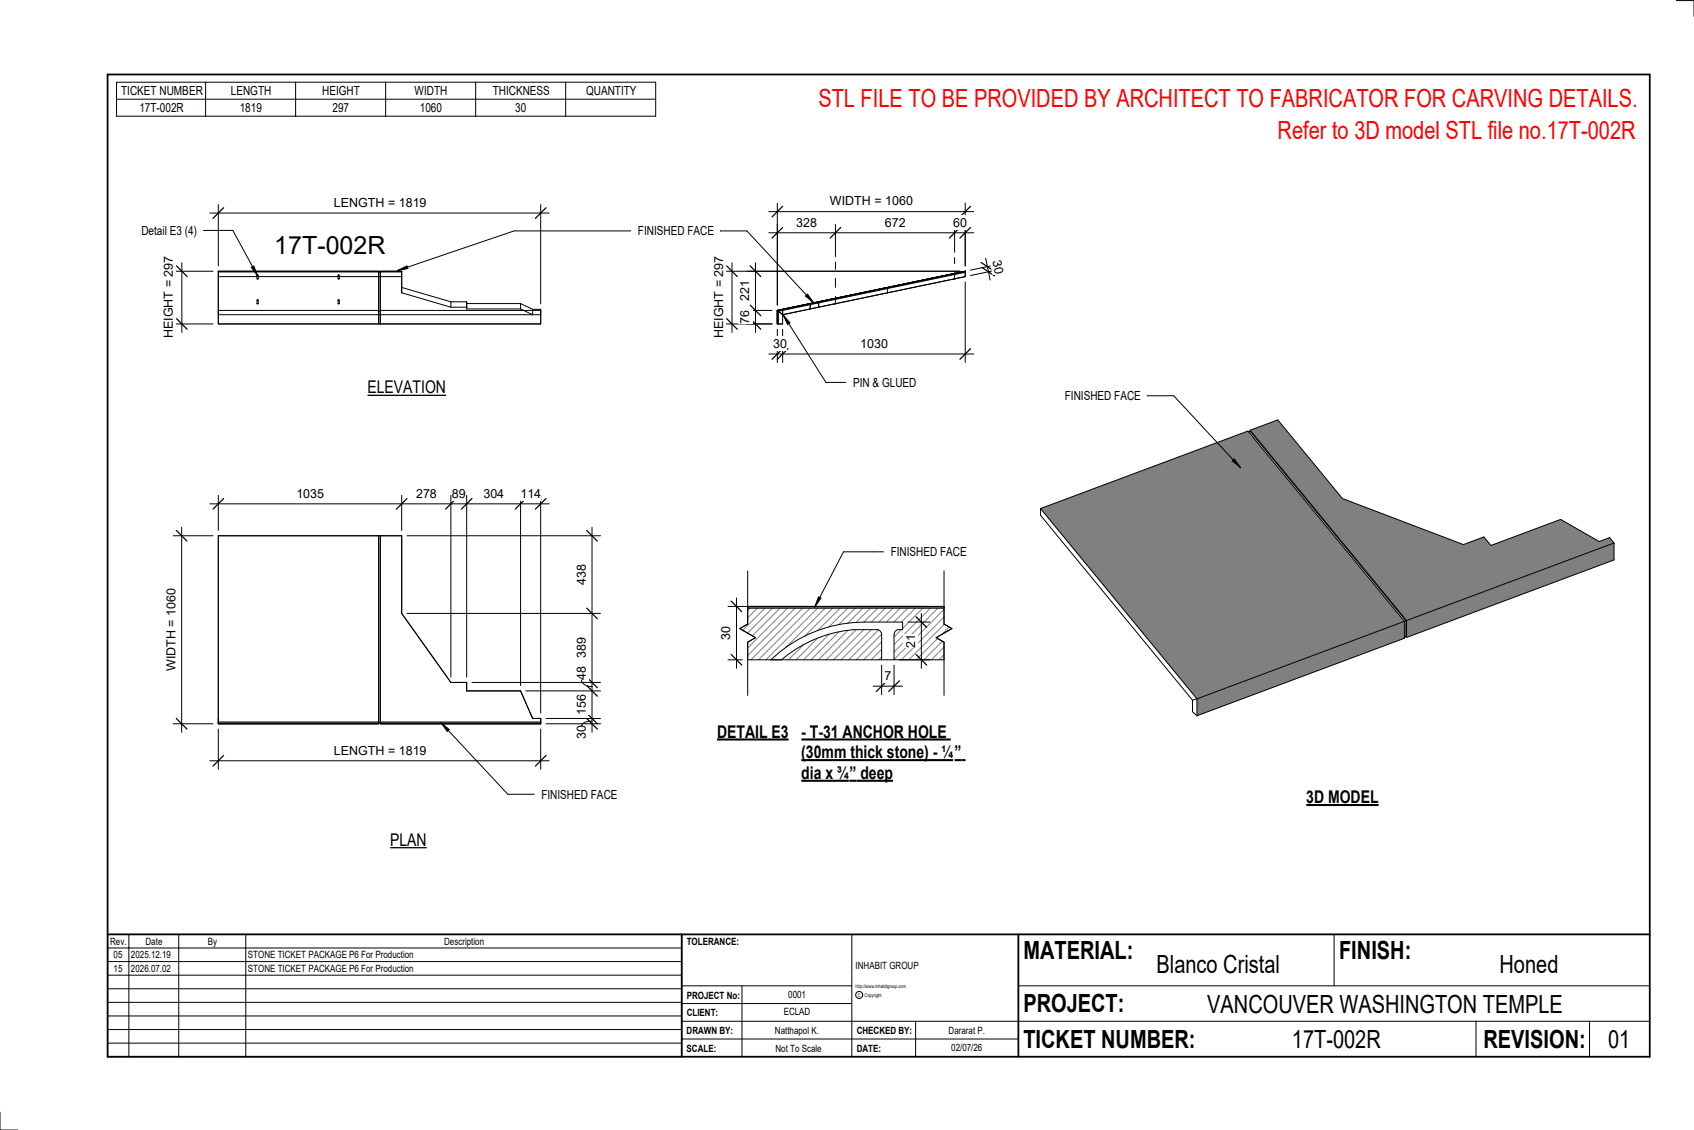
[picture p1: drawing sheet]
<svg xmlns="http://www.w3.org/2000/svg" width="914mm" height="610mm" viewBox="0 0 914 610" stroke-linecap="round" stroke-linejoin="round" font-family="sans-serif">
<path d="M420 167l101-21v1l-101 21v7z" fill="#7c7c7c"/>
<g fill="none" stroke="#000" stroke-width=".54">
<path d="M515 139v3M451 141v4M451 150v5M451 160v4M479 156v2M515 147v3M516 150h-1M521 147l-101 21v7M420 167l101-21v3l-99 21zM422 167v8h-2v-8M437 164v3M442 163v3"/>
<path d="M451 164h.1"/>
</g>
<path d="M118 146l99 1z" fill="#7c7c7c"/>
<g fill="none" stroke="#000" stroke-width=".54">
<path d="M118 149h99M118 147h99M139 148v2M139 150h.1M139 148h.1M182 148v2M183 150h.1M182 148h1zM183 148v2M204 147v28M205 147v28M217 155l26 8"/>
<path d="M118 170h174M118 167h86M139 162v2M139 164h.1M139 162h.1M182 162v2M182 164h1zM182 162h1zM183 162v2M204 168h1M205 167h87M243 166l-26-8v-12h-99v29h174v-8h-4"/>
<path d="M243 163h9v4h29M243 166h9M243 163v3M252 164h29M281 164l7 3M281 167l7 3v-3M281 164v3"/>
</g>
<g fill="#7c7c7c">
<path d="M205 390h87h-87z"/>
<path d="M118 390h86h-86z"/>
</g>
<path d="M204 289v101h-86v-101h99v42l26 37h9v5h29l7 15h4v2h-87v-101M118 390h86M204 390h1M205 390h87" fill="none" stroke="#000" stroke-width=".54"/>
<g fill="#808080">
<path d="M562 274l84 103 112-42-84-102zM675 232l84 103 112-42-2-3-6 2-21-12-37 14-4-4-11 4-65-25-35-42z"/>
<path d="M646 377v9l112-42v-9zM759 335v9l112-42v-9z"/>
</g>
<g fill="none" stroke="#000" stroke-width=".54">
<path d="M675 232l15-5 35 42 65 25 11-4 4 4 37-14 21 12 6-2 2 3M675 232l84 103M675 233l84 102M675 233h-1M675 232v1M562 274l84 103M562 274v4l82 100M562 274l112-41 84 102v9l-112 42M871 293v9l-112 42M871 293l-112 42M759 335l-113 42M759 335v9"/>
<path d="M759 344h.1M759 344h-1M644 378v6l2 2M646 377l-2 1M646 377v9"/>
</g>
<path d="M404 328v9l-5 2 9 5-4 2v10h12a73 73 0 0 1 51-20h20v4h-2l-2 2v14h27v-10l-5-2 9-5-4-2v-9zM422 356h54v-14l-1-2a67 67 0 0 0-33 4 69 69 0 0 0-20 12z" fill="#fff"/>
<path d="M404 327h106v1h-106z" fill="#7c7c7c"/>
<g fill="none" stroke="#808080" stroke-width=".54">
<path d="M405 328l-1 1M409 328l-5 5M413 328l-12 12M417 328l-13 14M421 328l-15 15M425 328l-21 22M429 328l-25 26M433 328l-28 28M437 328l-28 28M441 328l-28 28M445 328l-21 21M449 328l-15 15"/>
<path d="M453 328l-12 12M458 328l-11 10M462 328l-9 9M462 340l-16 16M466 328l-8 8M466 340l-16 16M470 328l-8 8M470 340l-16 16M474 328l-8 8M474 340l-16 16M478 328l-8 8M482 328l-8 8"/>
<path d="M486 328l-8 8M487 340l-4 4M490 328l-7 8M494 328l-7 8M498 328l-11 11M502 328l-19 20M506 328l-23 24M510 329l-27 27M510 333l-24 23M510 337l-19 19M512 338l-4 4M434 348l-8 8"/>
<path d="M441 344l-11 12M448 342l-14 14M453 341l-15 15M458 340l-16 16M476 342l-14 14M476 346l-10 10M476 350l-6 6M476 354l-2 2M506 344l-11 12M509 346l-10 10M510 349l-7 7M510 353l-3 3"/>
</g>
<path d="M415 114h111M420 110v55M521 110v33M404 327h106v10l4 2-9 5 5 2v10h-106v-10l4-2-9-5 5-2zM404 328h106M416 356a73 73 0 0 1 51-20h20v4h-2l-2 2v14M422 356a70 70 0 0 1 52-16h1l1 2v14" fill="none" stroke="#000" stroke-width=".54"/>
<path d="M422 111l-5 6M524 111l-6 6" fill="none" stroke="#000" stroke-width=".67"/>
<path d="M448 105h45v7h-45z" fill="#fff"/>
<path d="M391 146h127M395 142v37M391 175h26" fill="none" stroke="#000" stroke-width=".54"/>
<path d="M392 143l6 6M392 172l6 6" fill="none" stroke="#000" stroke-width=".67"/>
<path d="M384 138h8v44h-8z" fill="#fff"/>
<path d="M532 139l2 12M537 143l-13 3M538 146l-14 3" fill="none" stroke="#000" stroke-width=".54"/>
<path d="M530 142l6 4M530 144l7 5" fill="none" stroke="#000" stroke-width=".67"/>
<path d="M534 141l8-1 1 7-7 1z" fill="#fff"/>
<path d="M521 152v44M420 178v18M422 178v18M415 191h111" fill="none" stroke="#000" stroke-width=".54"/>
<path d="M422 188l-5 6M425 188l-5 6M524 188l-6 6" fill="none" stroke="#000" stroke-width=".67"/>
<g fill="#fff">
<path d="M464 182h15v7h-15z"/>
<path d="M417 182h8v7h-8z"/>
</g>
<path d="M403 146h115M408 142v37M403 167h14M403 175h14" fill="none" stroke="#000" stroke-width=".54"/>
<path d="M405 143l6 6M405 165l6 5M405 172l6 6" fill="none" stroke="#000" stroke-width=".67"/>
<g fill="#fff">
<path d="M398 167h8v8h-8z"/>
<path d="M398 151h8v11h-8z"/>
</g>
<path d="M415 126h111M420 121v44M451 121v17M515 121v15M521 121v22" fill="none" stroke="#000" stroke-width=".54"/>
<path d="M422 123l-5 5M454 123l-6 5M518 123l-6 5M524 123l-6 5" fill="none" stroke="#000" stroke-width=".67"/>
<g fill="#fff">
<path d="M430 116h11v8h-11z"/>
<path d="M478 116h11v8h-11z"/>
<path d="M514 116h8v8h-8z"/>
</g>
<path d="M423 170l3 4-1 1z" fill="#000"/>
<path d="M423 170l3 4-1 1zM423 170l23 36h11" fill="none" stroke="#000" stroke-width=".54"/>
<path d="M460 203h34v7h-34z" fill="#fff"/>
<path d="M113 115h183M118 110v33M292 110v54" fill="none" stroke="#000" stroke-width=".54"/>
<path d="M121 112l-6 6M295 112l-6 6" fill="none" stroke="#000" stroke-width=".67"/>
<path d="M180 106h50v7h-50z" fill="#fff"/>
<path d="M94 146h21M98 142v37M94 175h21" fill="none" stroke="#000" stroke-width=".54"/>
<path d="M95 143l6 6M95 172l6 6" fill="none" stroke="#000" stroke-width=".67"/>
<g fill="#fff">
<path d="M87 138h8v44h-8z"/>
<path d="M148 125h61v15h-61z"/>
</g>
<path d="M136 144l1-1 2 6z" fill="#000"/>
<path d="M110 124h16l13 25M136 144l1-1 2 6z" fill="none" stroke="#000" stroke-width=".54"/>
<path d="M76 121h30v7h-30z" fill="#fff"/>
<path d="M93 289h22M98 284v111M93 390h22" fill="none" stroke="#000" stroke-width=".54"/>
<path d="M95 286l6 6M95 388l6 5" fill="none" stroke="#000" stroke-width=".67"/>
<path d="M89 317h7v45h-7z" fill="#fff"/>
<path d="M113 272h183M118 267v19M217 267v19M243 267v98M252 267v98M281 267v103M292 267v118" fill="none" stroke="#000" stroke-width=".54"/>
<path d="M121 269l-6 6M220 269l-6 6M246 269l-5 6M255 269l-6 6M284 269l-6 6M295 269l-6 6" fill="none" stroke="#000" stroke-width=".67"/>
<g fill="#fff">
<path d="M160 262h15v8h-15z"/>
<path d="M225 262h11v8h-11z"/>
<path d="M244 262h7v8h-7z"/>
<path d="M261 262h11v8h-11z"/>
<path d="M281 262h11v8h-11z"/>
</g>
<path d="M118 393v22M292 393v22M113 410h183" fill="none" stroke="#000" stroke-width=".54"/>
<path d="M121 408l-6 5M295 408l-6 5" fill="none" stroke="#000" stroke-width=".67"/>
<path d="M180 401h50v8h-50z" fill="#fff"/>
<path d="M220 289h104M320 284v111M220 331h104M255 368h69M284 373h40M314 367v1l2 2h4M295 390h29M295 388h29M320 389l-4 1h-2v1" fill="none" stroke="#000" stroke-width=".54"/>
<path d="M317 286l5 6M317 328l5 6M317 370l5 6M317 365l5 6M317 388l5 5M317 385l5 5" fill="none" stroke="#000" stroke-width=".67"/>
<g fill="#fff">
<path d="M310 304h8v11h-8z"/>
<path d="M310 344h8v11h-8z"/>
<path d="M310 359h8v8h-8z"/>
<path d="M310 375h8v11h-8z"/>
<path d="M310 392h8v7h-8z"/>
</g>
<path d="M477 298h-22l-15 29M404 308v29l-5 2 9 5-4 2v29M510 308v29l4 2-9 5 5 2v29M442 322l1 1-3 4z" fill="none" stroke="#000" stroke-width=".54"/>
<path d="M442 322l1 1-3 4z" fill="#000"/>
<path d="M481 294h40v8h-40z" fill="#fff"/>
<path d="M393 327h53M398 323v38M393 356h8" fill="none" stroke="#000" stroke-width=".54"/>
<path d="M395 324l5 6M395 353l5 6" fill="none" stroke="#000" stroke-width=".67"/>
<path d="M388 338h8v7h-8z" fill="#fff"/>
<path d="M490 336h12M497 331v30M485 356h17" fill="none" stroke="#000" stroke-width=".54"/>
<path d="M494 333l6 5M494 353l6 6" fill="none" stroke="#000" stroke-width=".67"/>
<path d="M488 342h8v7h-8z" fill="#fff"/>
<path d="M476 359v16M483 359v16M471 370h16" fill="none" stroke="#000" stroke-width=".54"/>
<path d="M479 367l-6 6M485 367l-5 6" fill="none" stroke="#000" stroke-width=".67"/>
<g fill="#fff">
<path d="M477 361h4v7h-4z"/>
<path d="M387 389h39v11h-39z"/>
</g>
<path d="M387 399h39" fill="none" stroke="#000" stroke-width="1.1" stroke-linecap="butt"/>
<g fill="#fff">
<path d="M433 389h80v11h-80z"/>
<path d="M433 400h82v11h-82z"/>
<path d="M515 400h4v11h-4z"/>
<path d="M519 400h2v11h-2z"/>
<path d="M433 411h25v11h-25z"/>
<path d="M458 411h4v11h-4z"/>
<path d="M462 411h20v11h-20z"/>
</g>
<path d="M433 399h80M433 410h81M515 410h6M433 421h25M458 421h24" fill="none" stroke="#000" stroke-width="1.1" stroke-linecap="butt"/>
<g fill="none" stroke="#000" stroke-width=".54">
<path d="M905 0h9v9M460 504v66M720 504v28M891 504h-341v37M368 532h92M401 532v38M550 532h341M368 551h523M368 541h92M494 551v19M797 551v19M858 551v19"/>
<path d="M368 561h182M0 600v10h10"/>
<circle cx="464" cy="537" r="1.9"/>
</g>
<path d="M58 40h833v530h-833zM58 504h833M368 504v66M550 504v66" fill="none" stroke="#000" stroke-width=".96"/>
<g fill="#fff">
<path d="M652 534h192v15h-192z"/>
<path d="M513 562h17v6h-17z"/>
<path d="M425 533h10v6h-10z"/>
<path d="M423 543h15v6h-15z"/>
<path d="M418 553h24v6h-24z"/>
<path d="M624 513h68v15h-68z"/>
<path d="M809 513h33v15h-33z"/>
<path d="M512 553h20v6h-20z"/>
<path d="M697 553h49v15h-49z"/>
<path d="M442 45h443v16h-443z"/>
<path d="M868 553h12v15h-12z"/>
<path d="M61 512h5v6h-5z"/>
<path d="M61 520h5v6h-5z"/>
</g>
<path d="M63 44h291v19h-291zM63 54h291M111 44v19M160 44v19M208 44v19M257 44v19M305 44v19" fill="none" stroke="#000" stroke-width=".54"/>
<path d="M198 204h43v10h-43z" fill="#fff"/>
<path d="M198 213h43" fill="none" stroke="#000" stroke-width=".69" stroke-linecap="butt"/>
<path d="M211 448h19v10h-19z" fill="#fff"/>
<path d="M211 457h19" fill="none" stroke="#000" stroke-width=".69" stroke-linecap="butt"/>
<path d="M58 504h310v66h-310zM58 519h310M58 511h310M70 504v66M96 504v66M133 504v66M58 533h310M58 526h310M58 555h310M58 548h310M58 541h310M58 563h310" fill="none" stroke="#000" stroke-width=".54"/>
<g fill="#fff">
<path d="M690 63h195v15h-195z"/>
<path d="M705 424h39v12h-39z"/>
</g>
<path d="M705 434h39" fill="none" stroke="#000" stroke-width="1.1" stroke-linecap="butt"/>
<path d="M340 125h-63l-62 21M389 125h14l36 38M215 146l5-3v2zM435 160l1-1 3 4z" fill="none" stroke="#000" stroke-width=".54"/>
<path d="M215 146l5-3v2zM435 160l1-1 3 4z" fill="#000"/>
<path d="M344 121h41v7h-41z" fill="#fff"/>
<path d="M238 390l5 4-2 1z" fill="#000"/>
<path d="M238 390l5 4-2 1zM238 390l36 38h14" fill="none" stroke="#000" stroke-width=".54"/>
<path d="M292 425h41v7h-41z" fill="#fff"/>
<path d="M619 214h15l36 38M665 249l1-1 4 4z" fill="none" stroke="#000" stroke-width=".54"/>
<path d="M665 249l1-1 4 4z" fill="#000"/>
<path d="M575 210h40v7h-40z" fill="#fff"/>
<g font-size="13.5" fill="#f00">
<text x="442" y="58">STL FILE TO BE PROVIDED BY ARCHITECT TO FABRICATOR FOR CARVING DETAILS.</text>
<text x="690" y="75">Refer to 3D model STL file no.17T-002R</text>
</g>
<g font-size="13.5">
<text x="148" y="137">17T-002R</text>
<text x="552" y="517">MATERIAL:</text>
<text x="723" y="517">FINISH:</text>
<text x="624" y="525">Blanco Cristal</text>
<text x="809" y="525">Honed</text>
<text x="552" y="546">PROJECT:</text>
<text x="652" y="546">VANCOUVER WASHINGTON TEMPLE</text>
<text x="552" y="565">TICKET NUMBER:</text>
<text x="697" y="565">17T-002R</text>
<text x="801" y="565">REVISION:</text>
<text x="868" y="565">01</text>
</g>
<g font-size="9.4">
<text x="198" y="212">ELEVATION</text>
<text x="387" y="398">DETAIL E3</text>
<text x="433" y="398">- T-31 ANCHOR HOLE</text>
<text x="433" y="409">(30mm thick stone) - ¼</text>
<text x="515" y="409">”</text>
<text x="433" y="420">dia x ¾</text>
<text x="458" y="420">”</text>
<text x="464" y="420">deep</text>
<text x="705" y="433">3D MODEL</text>
<text x="211" y="456">PLAN</text>
</g>
<g font-size="6.7">
<text x="65" y="51">TICKET NUMBER</text>
<text x="125" y="51">LENGTH</text>
<text x="174" y="51">HEIGHT</text>
<text x="224" y="51">WIDTH</text>
<text x="266" y="51">THICKNESS</text>
<text x="316" y="51">QUANTITY</text>
<text x="75" y="60">17T-002R</text>
<text x="129" y="60">1819</text>
<text x="179" y="60">297</text>
<text x="227" y="60">1060</text>
<text x="278" y="60">30</text>
<text x="180" y="112">LENGTH = 1819</text>
<text x="448" y="111">WIDTH = 1060</text>
<text x="430" y="122">328</text>
<text x="478" y="122">672</text>
<text x="514" y="122">60</text>
<text x="76" y="127">Detail E3 (4)</text>
<text x="344" y="127">FINISHED FACE</text>
<text x="536" y="141" transform="rotate(78 536 141)">30</text>
<text x="404" y="162" transform="rotate(-90 404 162)">221</text>
<text x="404" y="175" transform="rotate(-90 404 175)">76</text>
<text x="93" y="182" transform="rotate(-90 93 182)">HEIGHT = 297</text>
<text x="390" y="182" transform="rotate(-90 390 182)">HEIGHT = 297</text>
<text x="417" y="188">30</text>
<text x="464" y="188">1030</text>
<text x="460" y="209">PIN &amp; GLUED</text>
<text x="575" y="216">FINISHED FACE</text>
<text x="160" y="268">1035</text>
<text x="225" y="268">278</text>
<text x="244" y="268">89</text>
<text x="261" y="268">304</text>
<text x="281" y="268">114</text>
<text x="481" y="300">FINISHED FACE</text>
<text x="316" y="315" transform="rotate(-90 316 315)">438</text>
<text x="394" y="345" transform="rotate(-90 394 345)">30</text>
<text x="494" y="349" transform="rotate(-90 494 349)">21</text>
<text x="316" y="355" transform="rotate(-90 316 355)">389</text>
<text x="95" y="362" transform="rotate(-90 95 362)">WIDTH = 1060</text>
<text x="316" y="367" transform="rotate(-90 316 367)">48</text>
<text x="477" y="367">7</text>
<text x="316" y="386" transform="rotate(-90 316 386)">156</text>
<text x="316" y="399" transform="rotate(-90 316 399)">30</text>
<text x="180" y="407">LENGTH = 1819</text>
<text x="292" y="431">FINISHED FACE</text>
</g>
<g font-size="5.4">
<text x="59" y="510">Rev.</text>
<text x="79" y="510">Date</text>
<text x="112" y="510">By</text>
<text x="240" y="510">Description</text>
<text x="371" y="510">TOLERANCE:</text>
<text x="61" y="517">05</text>
<text x="71" y="517">2025.12.19</text>
<text x="134" y="517">STONE TICKET PACKAGE P6 For Production</text>
<text x="61" y="525">15</text>
<text x="71" y="524">2026.07.02</text>
<text x="134" y="524">STONE TICKET PACKAGE P6 For Production</text>
<text x="462" y="523">INHABIT GROUP</text>
<text x="371" y="539">PROJECT No:</text>
<text x="425" y="538">0001</text>
<text x="371" y="548">CLIENT:</text>
<text x="423" y="548">ECLAD</text>
<text x="371" y="558">DRAWN BY:</text>
<text x="418" y="558">Natthapol K.</text>
<text x="462" y="558">CHECKED BY:</text>
<text x="512" y="558">Dararat P.</text>
<text x="371" y="567">SCALE:</text>
<text x="419" y="567">Not To Scale</text>
<text x="462" y="567">DATE:</text>
<text x="513" y="567">02/07/26</text>
</g>
<g font-size="2.7">
<text x="462" y="533">http://www.inhabitgroup.com</text>
<text x="463" y="538">C</text>
<text x="467" y="538">Copyright</text>
</g>
</svg>
